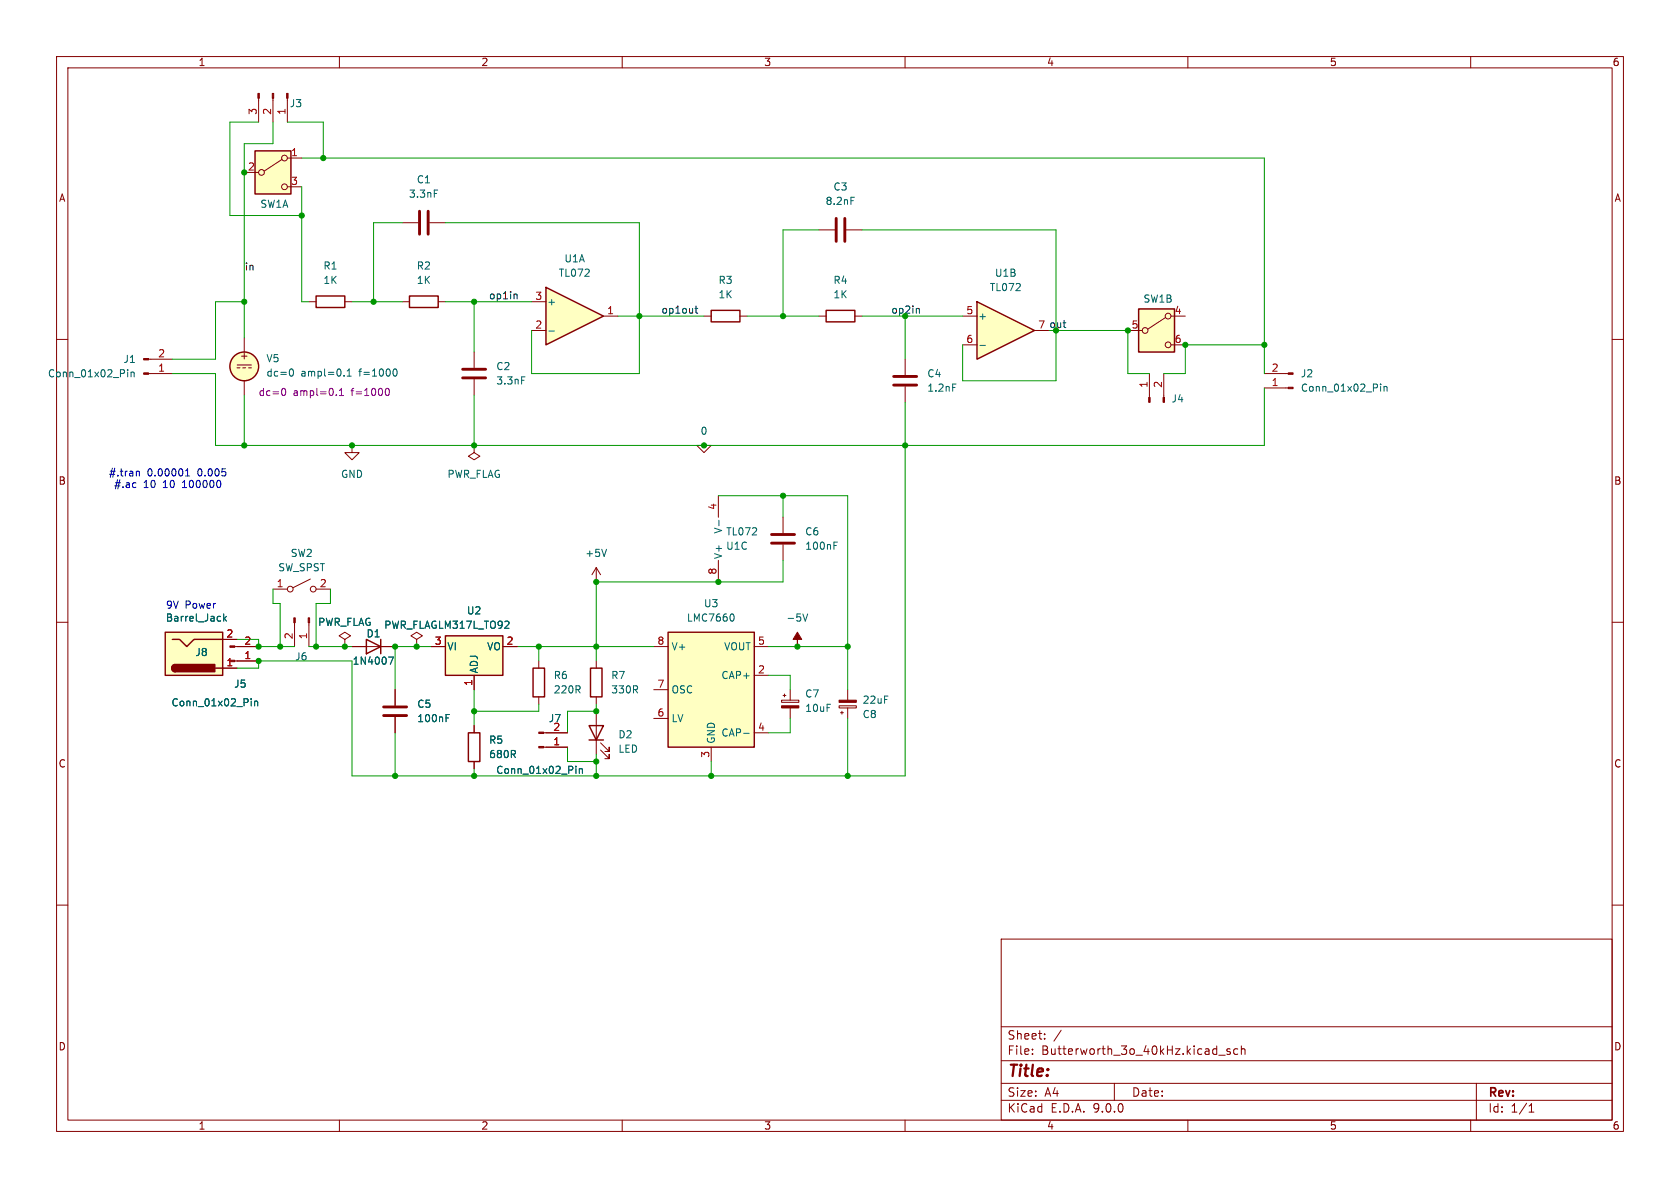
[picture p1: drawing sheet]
<svg xmlns="http://www.w3.org/2000/svg" width="297mm" height="210mm" viewBox="0 0 297 210" stroke-linecap="round" stroke-linejoin="round" font-family="sans-serif">
<g fill="none" stroke="#840000" stroke-width=".18">
<path d="M10 10h277v190h-277zM12 12h273v186h-273zM60 10v2M110 10v2M160 10v2M210 10v2M260 10v2M71.1 39.4h2.8M75.9 39.4h2.8M124.5 55.9h1.2M130.8 55.9h1.3M144.8 55.9h1.2"/>
<path d="M151.1 55.9h1.3M10 60h2M285 60h2M10 110h2M141 114.3h.1M285 110h2M10 160h2M177 166h108v32h-108zM285 160h2M60 198v2M110 198v2M160 198v2"/>
<path d="M177 194.5h108M177 191.5h108M177 187.5h108M177 181.5h108M182.5 186.3v.1M182.5 185.5v.1M184.7 183.6v.1M184.7 182.8v.1M187.6 182.1l-1.3 2M197 191.5v3M210 198v2M215.5 186.5h1.1"/>
<path d="M217.5 185.5l-.4-.1-.2 .2 .1 .2 .5 .2v.3h-.6M218.8 185.5l-.4-.1-.3 .3v.4l.1 .2h.6M219.5 185.5l.2-.1 .3 .1 .1 .9M219.5 184.9v1.5M260 198v2M261 191.5v6.5M270.3 196.6h.9M270.3 195.5l.4-.4v1.5"/>
</g>
<path d="M141 111.8l.7 1.2h-.7v1.3v-1.3h-.8z" fill="#840000" stroke="#840000" stroke-width=".18"/>
<path d="M76.8 33.6h.6M141.9 108.5l.5 1.3 .4-1.3" fill="none" stroke="#006464" stroke-width=".18"/>
<path d="M125.7 54.9h5.1v2h-5.1zM146 54.9h5.1v2h-5.1z" fill="none" stroke="#840000" stroke-width=".25"/>
<path d="M74.2 37.3v4.1M75.7 37.3v4.1" fill="none" stroke="#840000" stroke-width=".51"/>
<path d="M118.1 111.8h15.2v20.3h-15.2z" fill="#ffffc2"/>
<path d="M104.4 118.1h2v5.1h-2zM118.1 111.8h15.2v20.3h-15.2zM104.1 128.3h2.6l-1.3 2.5zM104.1 130.8h2.6" fill="none" stroke="#840000" stroke-width=".25"/>
<g fill="none" stroke="#840000" stroke-width=".18">
<path d="M123.2 78.7h2.5l-1.2 1.3zM124.5 78.7h.1M127 87.6v3.8M127 99.1v3.8M138.4 91.4v2.8M138.4 96.3v2.8M105.4 102.9h.1M105.4 100.3l-.8 1.3M105.4 100.3l.8 1.3M105.4 100.3v2.6M105.4 116.8v1.3M115.6 114.3h2.5"/>
<path d="M133.3 114.3h2.6M133.3 119.4h2.6M105.4 123.2v1.3M105.4 125.7v7.7M106.2 132.6l1.5 1.5v-.7v.7h-.8M106.2 131.3l1.5 1.5v-.7v.7h-.8M115.6 121.9h2.5M115.6 127h2.5M125.7 132.1v2.5M133.3 129.5h2.6M138.2 123.8h3v.4h-3zM138.4 122.9h.5"/>
<path d="M138.7 122.7v.5M139.7 121.9v1.9M139.7 125.1v1.9M148.3 124.8h3.1v.3h-3.1zM148.6 126h.5M148.8 125.7v.5M149.9 121.9v1.9M149.9 125.1v1.9"/>
</g>
<path d="M107.2 97.1l-.4 1.3M127.1 92v.9M147.4 96.4h.5M147.4 95.8h.6M129.5 108.5a.79 .79 0 0 1 0 1.3M131.5 129.6h.9" fill="none" stroke="#006464" stroke-width=".18"/>
<g fill="#840000" stroke="#840000" stroke-width=".18">
<path d="M138.2 124.8h3v.3h-3z"/>
<path d="M148.3 123.8h3.1v.4h-3.1z"/>
</g>
<path d="M136.4 94.5h4.1M136.4 96h4.1" fill="none" stroke="#840000" stroke-width=".51"/>
<path d="M45.1 26.7h6.3v7.6h-6.3z" fill="#ffffc2"/>
<g fill="none" stroke="#840000" stroke-width=".18">
<path d="M45.7 17.4v4.2M48.3 17.4v4.2M50.8 17.8v3.8M43.2 30.5h2.5M49.8 28.2l-3.1 2M50.8 27.9h2.5M50.8 33h2.5M54.6 53.3h1.3M61 53.3h1.2M26.3 66h4.2M26.3 63.5h4.2M83.8 62.2v2.8"/>
<path d="M83.8 67.1v2.8M223.5 66h4.2M223.5 68.6h4.2M95.2 116.8v1.3M69.8 121.9v2.8M69.8 126.7v2.8M95.2 123.2v1.3"/>
<circle cx="46.2" cy="30.5" r=".51"/>
<circle cx="50.3" cy="33" r=".51"/>
<circle cx="50.3" cy="27.9" r=".51"/>
</g>
<path d="M45.1 26.7h6.3v7.6h-6.3zM55.9 52.3h5.1v2.1h-5.1zM94.2 118.1h2.1v5.1h-2.1z" fill="none" stroke="#840000" stroke-width=".25"/>
<path d="M81.8 65.3h4.1M81.8 66.8h4.1M67.8 125h4.1M67.8 126.5h4.1" fill="none" stroke="#840000" stroke-width=".51"/>
<path d="M22.6 65.3v.2M22.6 65.8v.8M23.2 65.8v.8M23.2 65.9l.2-.1h.3v.8M92.2 66.6h.6M244.1 67.9v.1M244.1 68.3v.9M244.7 68.3v.9M244.7 68.4l.2-.1 .3 .1v.8M78.9 126.9h.4M78.9 126.3h.6" fill="none" stroke="#006464" stroke-width=".18"/>
<g fill="#840000" stroke="#840000" stroke-width=".18">
<path d="M25.4 65.9h.9v.3h-.9z"/>
<path d="M25.4 63.4h.9v.2h-.9z"/>
<path d="M50.7 16.5h.2v.9h-.2z"/>
<path d="M48.1 16.5h.3v.9h-.3z"/>
<path d="M45.6 16.5h.2v.9h-.2z"/>
<path d="M227.7 68.5h.9v.2h-.9z"/>
<path d="M227.7 65.9h.9v.3h-.9z"/>
</g>
<path d="M172.7 53.3l10.2 5.1-10.2 5.1z" fill="#ffffc2"/>
<path d="M172.7 53.3l10.2 5.1-10.2 5.1z" fill="none" stroke="#840000" stroke-width=".25"/>
<path d="M170.2 55.9h2.5M182.9 58.4h2.5M170.2 61h2.5" fill="none" stroke="#840000" stroke-width=".18"/>
<path d="M173.2 61.1h1" fill="none" stroke="#006464" stroke-width=".18"/>
<path d="M201.3 54.6h6.3v7.6h-6.3z" fill="#ffffc2"/>
<g fill="none" stroke="#840000" stroke-width=".18">
<path d="M199.4 58.4h2.5M206 56.1l-3.1 2.1M207 55.9h2.5M207 61h2.5"/>
<circle cx="202.4" cy="58.4" r=".51"/>
<circle cx="206.5" cy="55.9" r=".51"/>
<circle cx="206.5" cy="61" r=".51"/>
</g>
<path d="M201.3 54.6h6.3v7.6h-6.3z" fill="none" stroke="#840000" stroke-width=".25"/>
<path d="M78.7 112.4h10.2v7h-10.2z" fill="#ffffc2"/>
<g fill="none" stroke="#840000" stroke-width=".25">
<path d="M64.8 113l2.5 1.3-2.5 1.3zM67.3 113v2.6M78.7 112.4h10.2v7h-10.2zM82.8 129.5h2v5.1h-2z"/>
<circle cx="43.2" cy="64.8" r="2.54"/>
</g>
<g fill="none" stroke="#840000" stroke-width=".18">
<path d="M43.2 59.7v2.5M41.9 64.5h2.5M41.9 65h.5M42.9 65h.5M43.2 67.3v2.6M43.9 65h.5M62.2 78.7v1.3h1.3l-1.3 1.3-1.2-1.3h1.2M62.2 78.7h.1M83.8 78.7v1.3l1 .6-1 .7-1-.7 1-.6M83.8 78.7h.1M160 63.5v2.8M160 68.3v2.8"/>
<path d="M203.2 66v4.3M205.7 66v4.3M41.5 114.3h4.2M41.5 116.8h4.2M48.3 104.1h2.5M52.1 110.1v4.2M54.6 110.1v4.2M54.9 102.4l-3.1 1.5M55.9 104.1h2.5M61 113l1-.6-1-.6-1.1 .6 1.1 .6v1.3M61 114.3h.1M62.2 114.3h7.6"/>
<path d="M73.7 113l1-.6-1-.6-1.1 .6 1.1 .6v1.3M73.7 114.3h.1M76.2 114.3h2.5M83.8 119.4v2.5M88.9 114.3h2.5M83.8 128.3v1.2M83.8 134.6v1.3M96.1 132.1h4.2M96.1 129.5h4.2"/>
<circle cx="51.3" cy="104.1" r=".51"/>
<circle cx="55.4" cy="104.1" r=".51"/>
</g>
<g fill="none" stroke="#006464" stroke-width=".18">
<path d="M51.3 65.3l.2-.1a.68 .68 0 0 1 .4 .7 .68 .68 0 0 1-.4 .6l-.2-.1M60.8 66.4v.1M61.4 66.5h.7M61.4 65.6l.3-.4v1.3M69.6 65.3l.2-.1a.68 .68 0 0 1 .4 .7 .68 .68 0 0 1-.4 .6l-.2-.1M168.4 67.9h.6M68.7 116.1h.8l-.5 1.3M89.4 109.8l.5 .1 .1 .3-.8 .9h.8M44.4 123.5v.1M44.4 123.9v.9M45 123.9v.9M45 124.1l.2-.2 .3 .1 .1 .8"/>
<path d="M101.8 135.5v.1M101.8 135.9v.8M102.4 136l.2-.1h.3l.1 .8M102.4 135.9v.8"/>
</g>
<g fill="#840000" stroke="#840000" stroke-width=".18">
<path d="M203.1 70.3h.2v.8h-.2z"/>
<path d="M205.6 70.3h.3v.8h-.3z"/>
<path d="M95.2 132h.9v.2h-.9z"/>
<path d="M95.2 129.4h.9v.3h-.9z"/>
<path d="M40.6 116.7h.9v.3h-.9z"/>
<path d="M40.6 114.2h.9v.2h-.9z"/>
<path d="M54.5 109.2h.2v.9h-.2z"/>
<path d="M51.9 109.2h.3v.9h-.3z"/>
</g>
<circle cx="43.2" cy="64.8" r="2.54" fill="#ffffc2" stroke="#ffffc2" stroke-width=".18"/>
<path d="M50 68.7h.1a.68 .68 0 0 1 .4 .6 .68 .68 0 0 1-.4 .6h-.1M59.5 69.8v.1M60 69.9h.7M60 69l.4-.3v1.2M68.2 68.8l.2-.1a.68 .68 0 0 1 .5 .6 .68 .68 0 0 1-.5 .6l-.2-.1" fill="none" stroke="#840084" stroke-width=".18"/>
<path d="M158 66.5h4.1M158 68.1h4.1" fill="none" stroke="#840000" stroke-width=".51"/>
<path d="M96.5 50.8l10.2 5.1-10.2 5.1z" fill="#ffffc2"/>
<path d="M96.5 50.8l10.2 5.1-10.2 5.1z" fill="none" stroke="#840000" stroke-width=".25"/>
<path d="M94 53.3h2.5M94 58.4h2.5M106.7 55.9h2.5" fill="none" stroke="#840000" stroke-width=".18"/>
<path d="M97 58.5h1" fill="none" stroke="#006464" stroke-width=".18"/>
<path d="M29.2 111.8h10.2v7.6h-10.2z" fill="#ffffc2"/>
<path d="M72.4 52.3h5.1v2.1h-5.1zM29.2 111.8h10.2v7.6h-10.2zM30.5 113h1.2l1.3 1.3 1.3-1.3h5.1M31 117.5a.64 .64 0 0 0-.6 .6 .64 .64 0 0 0 .6 .6M38.1 118.1h1.3" fill="none" stroke="#840000" stroke-width=".25"/>
<g fill="#840000" stroke="#840000" stroke-width=".25">
<path d="M30.5 117.7l.5-.2v1.2a.63 .63 0 0 1-.6-.3 .63 .63 0 0 1 .1-.7z"/>
<path d="M31 117.5h7v1.2h-7z"/>
</g>
<g fill="none" stroke="#840000" stroke-width=".18">
<path d="M71.1 53.3h1.3M77.5 53.3h1.2M144.8 40.6h2.8M149.6 40.6h2.8M39.4 118.1h2.5M39.4 113h2.5M41.9 116.8h3.8M41.9 114.3h3.8M61 114.3h.1M62.2 114.3h2.6M67.3 114.3h2.5M73.7 114.3h.1"/>
<path d="M76.2 114.3h2.5M83.8 119.4v2.5M88.9 114.3h2.5M69.8 121.9v2.8M69.8 126.7v2.8M83.8 128.3v1.2M83.8 134.6v1.3M96.5 132.1h3.8M96.5 129.5h3.8"/>
</g>
<g fill="none" stroke="#006464" stroke-width=".18">
<path d="M150.4 34.9h.6M39.5 108.5v1.3M39.7 109.3l.3 .5M40 109l-.5 .4M68.7 116.1h.8l-.5 1.3M89.4 109.8l.5 .1 .1 .3-.8 .9h.8M44.4 123.5v.1M44.4 123.9v.9M45 123.9v.9M45 124.1l.2-.2 .3 .1 .1 .8M78.9 126.9h.4M78.9 126.3h.6"/>
<path d="M101.8 135.5v.1M101.8 135.9v.8M102.4 135.9v.8M102.4 136l.2-.1h.3l.1 .8"/>
</g>
<path d="M147.8 38.6v4.1M149.4 38.6v4.1" fill="none" stroke="#840000" stroke-width=".51"/>
<path d="M91.1 52l.3 .2v.6M122.9 54.5h.5M123 54.1v1.1l.4 .2M162.2 54.5l.3 .2v.7" fill="none" stroke="#0f0f0f" stroke-width=".18"/>
<g fill="none" stroke="#009600" stroke-width=".18">
<path d="M45.7 21.6h-5.1v16.5h12.7M48.3 21.6v3.8h-5.1v34.3M50.8 21.6h6.3v6.3M53.3 27.9h170.2v38.1M53.3 33v20.3h1.3M71.1 39.4h-5.1v13.9M78.7 39.4h34.3v26.6h-19v-7.6M43.2 53.3h-5.1v10.2h-7.6M62.2 53.3h8.9M78.7 53.3h15.3M83.8 53.3v8.9M109.2 55.9h15.3"/>
<path d="M132.1 55.9h12.7M144.8 40.6h-6.4v15.3M152.4 55.9h17.8M152.4 40.6h34.3v26.7h-16.5v-6.3M160 55.9v7.6M186.7 58.4h12.7v7.6h3.8M30.5 66h7.6v12.7h185.4v-10.1M43.2 69.9v8.8M83.8 69.9v8.8M160 71.1v66.1h-97.8v-20.4h-16.5v1.3h-3.8M223.5 61h-14v5h-3.8M127 87.6h22.9v34.3"/>
<path d="M138.4 99.1v3.8h-33v13.9M138.4 87.6v3.8M41.9 113h3.8v1.3h6.4M48.3 104.1v2.6h1.2v7.6M54.6 114.3h7.6M58.4 104.1v2.6h-2.5v7.6M76.2 114.3h-6.4v7.6M91.4 114.3h24.2M95.2 114.3v2.5M135.9 114.3h14M135.9 119.4h3.8v2.5M69.8 129.5v7.7"/>
<path d="M83.8 121.9v6.4M83.8 135.9v1.3M95.2 124.5v1.2h-11.4M100.3 132.1v2.5h5.1M105.4 124.5v1.2h-5.1v3.8M105.4 133.4v3.8M125.7 134.6v2.6M139.7 127v2.5h-3.8M149.9 127v10.2"/>
</g>
<path d="M23.9 85.3l.1 .1M24 86.1l-.1 .1M24.2 83.4h.4v.7M32.8 84.1h.7M32.8 83.2l.4-.3v1.2M39 85.2v.7" fill="none" stroke="#0000c2" stroke-width=".18"/>
<g fill="#009600" stroke="#009600" stroke-width=".18">
<circle cx="43.2" cy="78.7" r=".46"/>
<circle cx="49.5" cy="114.3" r=".46"/>
<circle cx="83.8" cy="78.7" r=".46"/>
<circle cx="62.2" cy="78.7" r=".46"/>
<circle cx="45.7" cy="114.3" r=".46"/>
<circle cx="45.7" cy="116.8" r=".46"/>
<circle cx="105.4" cy="134.6" r=".46"/>
<circle cx="125.7" cy="137.2" r=".46"/>
<circle cx="105.4" cy="137.2" r=".46"/>
<circle cx="105.4" cy="114.3" r=".46"/>
<circle cx="127" cy="102.9" r=".46"/>
<circle cx="149.9" cy="137.2" r=".46"/>
<circle cx="105.4" cy="125.7" r=".46"/>
<circle cx="57.1" cy="27.9" r=".46"/>
<circle cx="53.3" cy="38.1" r=".46"/>
<circle cx="43.2" cy="53.3" r=".46"/>
<circle cx="43.2" cy="30.5" r=".46"/>
<circle cx="223.5" cy="61" r=".46"/>
<circle cx="209.5" cy="61" r=".46"/>
<circle cx="160" cy="78.7" r=".46"/>
<circle cx="199.4" cy="58.4" r=".46"/>
<circle cx="186.7" cy="58.4" r=".46"/>
<circle cx="55.9" cy="114.3" r=".46"/>
<circle cx="61" cy="114.3" r=".46"/>
<circle cx="83.8" cy="137.2" r=".46"/>
<circle cx="83.8" cy="125.7" r=".46"/>
<circle cx="73.7" cy="114.3" r=".46"/>
<circle cx="69.8" cy="114.3" r=".46"/>
<circle cx="69.8" cy="137.2" r=".46"/>
<circle cx="95.2" cy="114.3" r=".46"/>
<circle cx="138.4" cy="87.6" r=".46"/>
<circle cx="105.4" cy="102.9" r=".46"/>
<circle cx="124.5" cy="78.7" r=".46"/>
<circle cx="149.9" cy="114.3" r=".46"/>
<circle cx="141" cy="114.3" r=".46"/>
<circle cx="113" cy="55.9" r=".46"/>
<circle cx="138.4" cy="55.9" r=".46"/>
<circle cx="83.8" cy="53.3" r=".46"/>
<circle cx="66" cy="53.3" r=".46"/>
</g>
<text font-size="2.8" fill="#840000" x="178" y="190.9">Title:</text>
<g font-size="2.1" fill="#840000">
<text x="178" y="184">Sheet:</text>
<text x="178" y="186.7">File:</text>
<text x="184.1" y="186.7">Butterworth_3o_40kHz.kicad_sch</text>
<text x="178" y="196.9">KiCad</text>
<text x="178" y="194.1">Size:</text>
<text x="184.7" y="194.1">A4</text>
<text x="185.7" y="196.9">E.D.A.</text>
<text x="193.3" y="196.9">9.0.0</text>
<text x="200" y="194.1">Date:</text>
<text x="263" y="194.3">Rev:</text>
<text x="263" y="196.9">Id:</text>
<text x="267.1" y="196.9">1/1</text>
</g>
<g font-size="1.8" fill="#840000">
<text x="35" y="11.9">1</text>
<text x="85" y="11.9">2</text>
<text x="135" y="11.9">3</text>
<text x="185" y="11.9">4</text>
<text x="235" y="11.9">5</text>
<text x="285" y="11.9">6</text>
<text x="10.3" y="35.9">A</text>
<text x="285.3" y="35.9">A</text>
<text x="42.3" y="63.7">+</text>
<text x="10.3" y="85.9">B</text>
<text x="285.3" y="85.9">B</text>
<text x="10.3" y="135.9">C</text>
<text x="285.3" y="135.9">C</text>
<text x="10.3" y="185.9">D</text>
<text x="285.3" y="185.9">D</text>
<text x="35" y="199.9">1</text>
<text x="85" y="199.9">2</text>
<text x="135" y="199.9">3</text>
<text x="185" y="199.9">4</text>
<text x="235" y="199.9">5</text>
<text x="285" y="199.9">6</text>
</g>
<g font-size="1.8" fill="#a90000">
<text x="45.5" y="20.4" transform="rotate(-90 45.5 20.4)">3</text>
<text x="48" y="20.4" transform="rotate(-90 48 20.4)">2</text>
<text x="50.5" y="20.4" transform="rotate(-90 50.5 20.4)">1</text>
<text x="51.4" y="27.7">1</text>
<text x="43.7" y="30.2">2</text>
<text x="51.4" y="32.8">3</text>
<text x="94.5" y="53.1">3</text>
<text x="94.5" y="58.2">2</text>
<text x="107.2" y="55.6">1</text>
<text x="170.7" y="55.6">5</text>
<text x="200" y="58.2">5</text>
<text x="207.6" y="55.6">4</text>
<text x="27.9" y="65.8">1</text>
<text x="27.9" y="63.2">2</text>
<text x="170.7" y="60.7">6</text>
<text x="207.6" y="60.7">6</text>
<text x="224.7" y="65.8">2</text>
<text x="202.9" y="68.7" transform="rotate(-90 202.9 68.7)">1</text>
<text x="205.5" y="68.7" transform="rotate(-90 205.5 68.7)">2</text>
<text x="224.7" y="68.3">1</text>
<text x="126.7" y="90.2" transform="rotate(-90 126.7 90.2)">4</text>
<text x="126.7" y="101.7" transform="rotate(-90 126.7 101.7)">8</text>
<text x="48.8" y="103.9">1</text>
<text x="56.4" y="103.9">2</text>
<text x="39.9" y="112.8">2</text>
<text x="51.8" y="113.1" transform="rotate(-90 51.8 113.1)">2</text>
<text x="54.4" y="113.1" transform="rotate(-90 54.4 113.1)">1</text>
<text x="39.9" y="117.9">1</text>
<text x="43.1" y="116.6">1</text>
<text x="43.1" y="114">2</text>
<text x="76.8" y="114">3</text>
<text x="89.5" y="114">2</text>
<text x="116.1" y="114">8</text>
<text x="133.9" y="114">5</text>
<text x="133.9" y="119.1">2</text>
<text x="83.6" y="121.4" transform="rotate(-90 83.6 121.4)">1</text>
<text x="116.1" y="121.7">7</text>
<text x="97.7" y="131.8">1</text>
<text x="97.7" y="129.3">2</text>
<text x="116.1" y="126.7">6</text>
<text x="133.9" y="129.3">4</text>
<text x="125.5" y="134.1" transform="rotate(-90 125.5 134.1)">3</text>
</g>
<g font-size="1.8" fill="#006464">
<text x="51.1" y="19.2">J3</text>
<text x="72.2" y="35.2">3.3nF</text>
<text x="73.6" y="32.6">C1</text>
<text x="147.2" y="33.9">C3</text>
<text x="45.9" y="36.9">SW1A</text>
<text x="145.9" y="36.4">8.2nF</text>
<text x="57.1" y="47.9">R1</text>
<text x="73.6" y="47.9">R2</text>
<text x="99.7" y="46.6">U1A</text>
<text x="57.1" y="50.4">1K</text>
<text x="73.6" y="50.4">1K</text>
<text x="98.7" y="49.1">TL072</text>
<text x="126.9" y="50.4">R3</text>
<text x="126.9" y="52.9">1K</text>
<text x="147.2" y="50.4">R4</text>
<text x="147.2" y="52.9">1K</text>
<text x="174.9" y="51.7">TL072</text>
<text x="175.8" y="49.1">U1B</text>
<text x="202.1" y="53.7">SW1B</text>
<text x="96.6" y="54.2">+</text>
<text x="172.8" y="56.7">+</text>
<text x="21.7" y="64.4">J1</text>
<text x="47" y="64.2">V5</text>
<text x="87.6" y="65.6">C2</text>
<text x="8.4" y="66.9">Conn_01x02_Pin</text>
<text x="47" y="66.8">dc=0</text>
<text x="53.2" y="66.8">ampl=0.1</text>
<text x="63.6" y="66.8">f=1000</text>
<text x="87.6" y="68.2">3.3nF</text>
<text x="163.8" y="66.9">C4</text>
<text x="163.8" y="69.4">1.2nF</text>
<text x="207" y="71.3">J4</text>
<text x="229.9" y="66.9">J2</text>
<text x="229.9" y="69.4">Conn_01x02_Pin</text>
<text x="123.8" y="77.1">0</text>
<text x="60.2" y="84.7">GND</text>
<text x="79" y="84.7">PWR_FLAG</text>
<text x="127.9" y="94.4" transform="rotate(-90 127.9 94.4)">V-</text>
<text x="128.3" y="94.8">TL072</text>
<text x="142.2" y="94.8">C6</text>
<text x="49.1" y="101.2">SW_SPST</text>
<text x="51.3" y="98.7">SW2</text>
<text x="103.4" y="98.7">+5V</text>
<text x="127.9" y="98.9" transform="rotate(-90 127.9 98.9)">V+</text>
<text x="128.3" y="97.4">U1C</text>
<text x="142.2" y="97.4">100nF</text>
<text x="124.4" y="107.5">U3</text>
<text x="29.2" y="110.1">Barrel_Jack</text>
<text x="56.1" y="110.8">PWR_FLAG</text>
<text x="64.7" y="112.9">D1</text>
<text x="67.8" y="111.4">PWR_FLAGLM317L_TO92</text>
<text x="82.4" y="108.8">U2</text>
<text x="121.3" y="110.1">LMC7660</text>
<text x="138.9" y="110.1">-5V</text>
<text x="34.4" y="116.2">J8</text>
<text x="52.1" y="116.9">J6</text>
<text x="62.2" y="117.7">1N4007</text>
<text x="79" y="115.2">VI</text>
<text x="84.7" y="119.1" transform="rotate(-90 84.7 119.1)">ADJ</text>
<text x="86" y="115.2">VO</text>
<text x="118.6" y="115.2">V+</text>
<text x="127.9" y="115.2">VOUT</text>
<text x="30.2" y="125.1">Conn_01x02_Pin</text>
<text x="41.3" y="121.8">J5</text>
<text x="73.7" y="125.3">C5</text>
<text x="97.8" y="120.2">R6</text>
<text x="97.8" y="122.8">220R</text>
<text x="108" y="120.2">R7</text>
<text x="108" y="122.8">330R</text>
<text x="118.6" y="122.8">OSC</text>
<text x="127.4" y="120.2">CAP+</text>
<text x="142.2" y="123.5">C7</text>
<text x="152.4" y="124.6">22uF</text>
<text x="73.7" y="127.9">100nF</text>
<text x="86.4" y="131.7">R5</text>
<text x="96.9" y="127.9">J7</text>
<text x="109.2" y="130.7">D2</text>
<text x="118.6" y="127.9">LV</text>
<text x="126.6" y="131.6" transform="rotate(-90 126.6 131.6)">GND</text>
<text x="127.4" y="130.4">CAP-</text>
<text x="142.2" y="126">10uF</text>
<text x="152.4" y="127.1">C8</text>
<text x="86.4" y="134.2">680R</text>
<text x="87.6" y="137">Conn_01x02_Pin</text>
<text x="109.2" y="133.3">LED</text>
</g>
<g font-size="1.8" fill="#0f0f0f">
<text x="43.2" y="47.9">in</text>
<text x="86.4" y="53">op1in</text>
<text x="116.8" y="55.5">op1out</text>
</g>
<g font-size="1.8" fill="#009600">
<text x="157.5" y="55.5">op2in</text>
<text x="183.4" y="58.2">7 out</text>
</g>
<g font-size="1.8" fill="#840084">
<text x="45.6" y="70.2">dc=0</text>
<text x="51.8" y="70.2">ampl=0.1</text>
<text x="62.2" y="70.2">f=1000</text>
</g>
<g font-size="1.8" fill="#0000c2">
<text x="19.2" y="84.4">#.tran</text>
<text x="20.1" y="86.5">#.ac</text>
<text x="25.3" y="86.5">10</text>
<text x="26" y="84.4">0.00001</text>
<text x="28.9" y="86.5">10</text>
<text x="32.5" y="86.5">100000</text>
<text x="35" y="84.4">0.005</text>
<text x="29.2" y="107.8">9V</text>
<text x="32.7" y="107.8">Power</text>
</g>
</svg>
